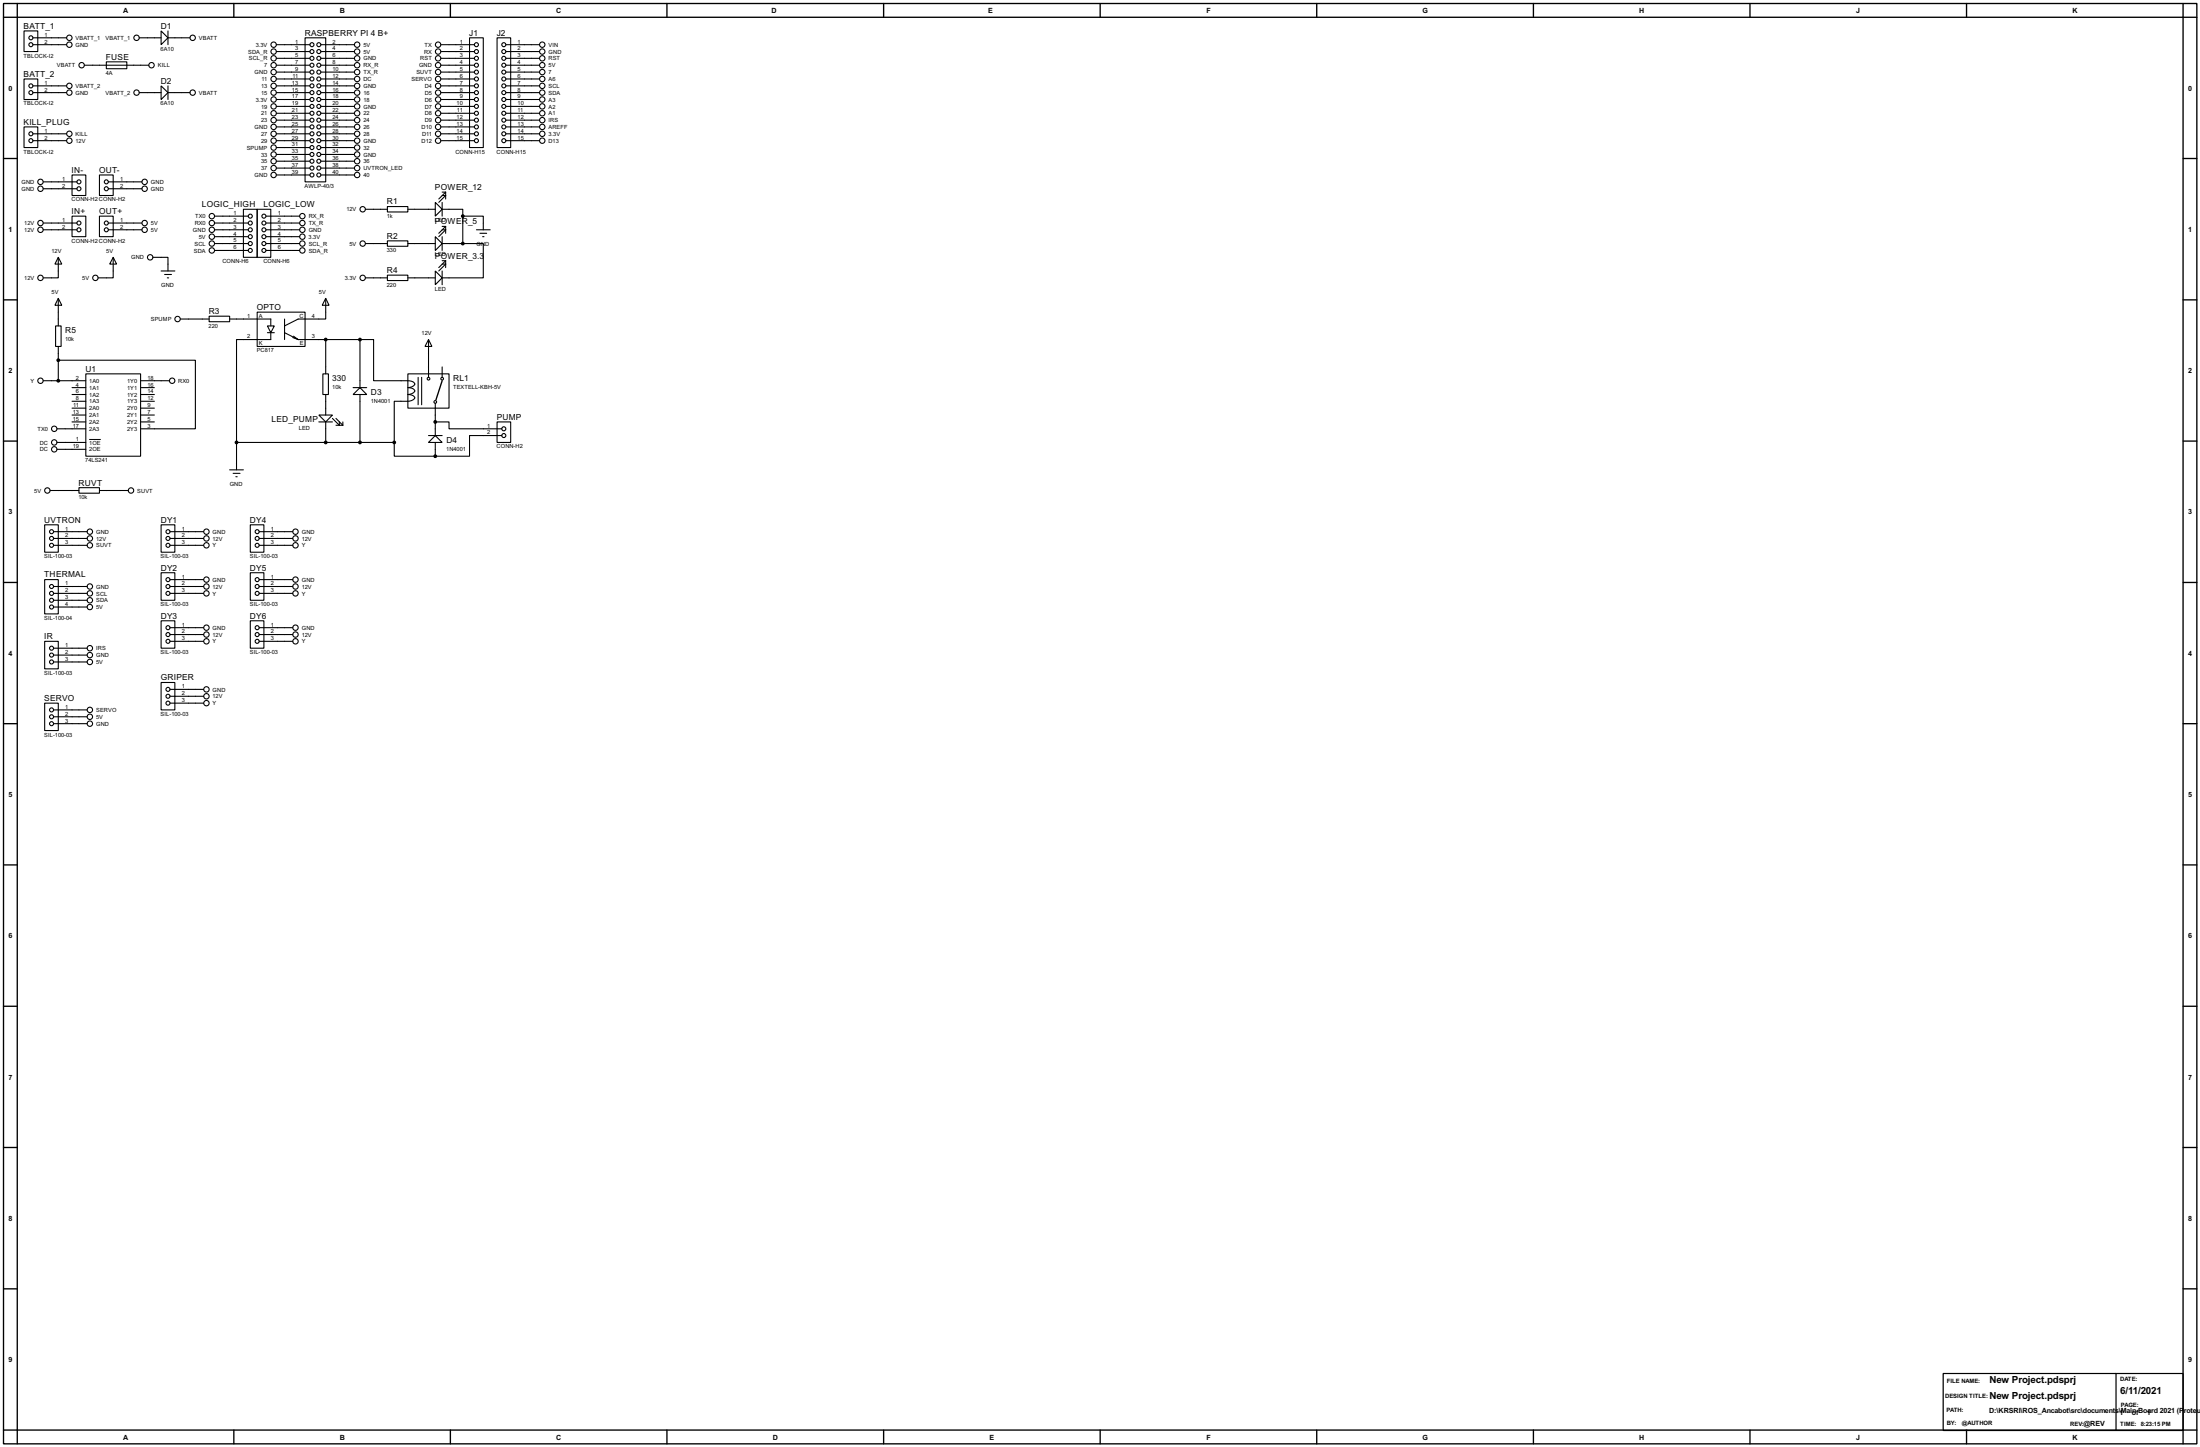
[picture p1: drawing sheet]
<svg xmlns="http://www.w3.org/2000/svg" width="815mm" height="536mm" viewBox="0 0 815 536" stroke-linecap="round" stroke-linejoin="round" font-family="sans-serif">
<g fill="none" stroke="#000" stroke-width=".5">
<path d="M1.3 1.3h812.8v533.4h-812.8zM6.4 6.4h802.6v523.2h-802.6zM6.4 1.3v5.1h-5.1M86.7 1.3v5.1M166.9 1.3v5.1M247.2 1.3v5.1M327.5 1.3v5.1M407.7 1.3v5.1M488 1.3v5.1M568.3 1.3v5.1M648.5 1.3v5.1M728.8 1.3v5.1"/>
<path d="M809 1.3v5.1h5.1M1.3 58.7h5.1M809 58.7h5.1M1.3 111.1h5.1M809 111.1h5.1M163.9 141l-2.3 7.1M1.3 163.4h5.1M809 163.4h5.1M1.3 215.7h5.1M809 215.7h5.1M1.3 268h5.1M809 268h5.1"/>
<path d="M1.3 320.3h5.1M809 320.3h5.1M1.3 372.7h5.1M809 372.7h5.1M1.3 425h5.1M809 425h5.1M1.3 477.3h5.1M809 477.3h5.1M1.3 529.6h5.1v5.1M86.7 529.6v5.1M166.9 529.6v5.1M247.2 529.6v5.1"/>
<path d="M327.5 529.6v5.1M407.7 529.6v5.1M488 529.6v5.1M568.3 529.6v5.1M648.5 529.6v5.1M728.8 529.6v5.1M814.1 529.6h-5.1v5.1"/>
</g>
<path d="M720.1 508.7h88.9v21.1h-88.9zM784.2 508.7v21.1" fill="none" stroke="#000" stroke-width=".45"/>
<g fill="none" stroke="#000" stroke-width=".4">
<path d="M8.9 11.5h5.1v7.6h-5.1zM12.2 14h12.5M12.2 16.6h12.5M51.6 14h8.1M59.7 11.5l2.6 2.5-2.6 2.6zM62.3 14h8.1M62.3 11.5v5.1M102.4 16.6h12.5M102.4 19.1h12.5M113.1 14h7.6v53.4h-7.6zM118.9 16.6h12.5M118.9 19.1h12.5"/>
<path d="M163.4 16.6h12.4M163.4 19.1h12.4M174 14h5.1v40.7h-5.1zM184.2 14h5.1v40.7h-5.1zM187.5 16.6h12.5M187.5 19.1h12.5M8.9 29.3h5.1v7.6h-5.1zM12.2 31.8h12.5M12.2 34.3h12.5M31.3 24.2h23.9M39.4 22.9h7.6v2.6h-7.6zM51.6 34.3h8.1"/>
<path d="M59.7 31.8l2.6 2.5-2.6 2.6zM62.3 34.3h8.1M62.3 31.8v5.1M102.4 31.8h12.5M102.4 34.3h12.5M102.4 24.2h12.5M102.4 21.6h12.5M102.4 26.7h12.5M102.4 29.3h12.5M102.4 36.9h12.5M102.4 39.4h12.5M118.9 31.8h12.5"/>
<path d="M118.9 34.3h12.5M118.9 24.2h12.5M118.9 21.6h12.5M118.9 26.7h12.5M118.9 29.3h12.5M118.9 36.9h12.5M118.9 39.4h12.5M163.4 31.8h12.4M163.4 34.3h12.4M163.4 24.2h12.4M163.4 21.6h12.4M163.4 26.7h12.4"/>
<path d="M163.4 29.3h12.4M163.4 36.9h12.4M163.4 39.4h12.4M187.5 31.8h12.5M187.5 34.3h12.5M187.5 24.2h12.5M187.5 21.6h12.5M187.5 26.7h12.5M187.5 29.3h12.5M187.5 36.9h12.5M187.5 39.4h12.5M8.9 47h5.1v7.7h-5.1z"/>
<path d="M12.2 49.6h12.5M12.2 52.1h12.5M102.4 49.6h12.5M102.4 52.1h12.5M102.4 42h12.5M102.4 44.5h12.5M102.4 47h12.5M102.4 54.7h12.5M102.4 57.2h12.5M102.4 59.7h12.5M118.9 49.6h12.5M118.9 52.1h12.5"/>
<path d="M118.9 42h12.5M118.9 44.5h12.5M118.9 47h12.5M118.9 54.7h12.5M118.9 57.2h12.5M118.9 59.7h12.5M163.4 49.6h12.4M163.4 52.1h12.4M163.4 42h12.4M163.4 44.5h12.4M163.4 47h12.4M187.5 49.6h12.5"/>
<path d="M187.5 52.1h12.5M187.5 42h12.5M187.5 44.5h12.5M187.5 47h12.5M16.1 67.4h12.4M16.1 69.9h12.4M26.7 64.8h5.1v7.6h-5.1zM36.9 64.8h5.1v7.6h-5.1zM40.2 67.4h12.4M40.2 69.9h12.4M90.2 77.5h5.1v17.8h-5.1zM95.3 77.5h5.1v17.8h-5.1z"/>
<path d="M102.4 62.3h12.5M102.4 64.8h12.5M118.9 62.3h12.5M118.9 64.8h12.5M135.4 77.5h8.2M143.6 76.5h7.6v2h-7.6zM151.2 77.5h10.1M161.3 75l2.6 2.5-2.6 2.6zM163.9 77.5h7.6v2.6M163.9 75v5.1M163.9 72.4h1.3l-2.6 2.6M163.9 71.2h1.3"/>
<path d="M165.2 71.2l-2.6 2.5M165.2 71.2v2.5M16.1 82.6h12.4M16.1 85.1h12.4M21.6 95.3l1.3 2.5h-2.5zM21.6 95.3v7.6h-5.5M26.7 80.1h5.1v7.6h-5.1zM36.9 80.1h5.1v7.6h-5.1zM40.2 82.6h12.4M40.2 85.1h12.4M42 95.3l1.2 2.5h-2.5zM42 95.3v7.6h-5.6"/>
<path d="M56.7 95.3h5.6v5.1M79.6 82.6h12.4M79.6 85.1h12.4M79.6 90.2h12.4M79.6 80.1h12.4M79.6 87.7h12.4M79.6 92.8h12.4M98.6 82.6h12.5M98.6 85.1h12.5M98.6 90.2h12.5M98.6 80.1h12.5M98.6 87.7h12.5"/>
<path d="M98.6 92.8h12.5M135.4 90.2h8.2M143.6 89.2h7.6v2h-7.6zM151.2 90.2h10.1M161.3 87.7l2.6 2.5-2.6 2.6zM163.9 85.1h1.3l-2.6 2.6M163.9 90.2h7.6M163.9 87.7v5.1M163.9 83.9h1.3M163.9 97.8h1.3l-2.6 2.6M163.9 96.6h1.3M165.2 83.9v2.5"/>
<path d="M165.2 96.6v2.5M165.2 83.9l-2.6 2.5M165.2 96.6l-2.6 2.5M171.5 80.1h7.6v5M171.5 90.2h7.6v12.7h-15.2M171.5 80.1v10.1M176.6 85.1h5.1M177.9 86.4h2.5M178.9 87.7h.5M21.6 110.5l1.3 2.6h-2.5zM21.6 110.5v10.2M59.7 100.4h5.1"/>
<path d="M61 101.7h2.6M62 102.9h.5M66.9 118.2h10.6M77.5 117.1h7.6v2.1h-7.6zM85.1 118.2h15.3v2.5M95.3 115.6h17.8v12.7h-17.8zM105.5 118.2v7.6M120.7 110.5l1.3 2.6h-2.6zM120.7 110.5v7.7h-10.2l-5 2.5M135.4 102.9h8.2M143.6 101.9h7.6v2h-7.6zM151.2 102.9h10.1"/>
<path d="M161.3 100.4l2.6 2.5-2.6 2.6zM163.9 100.4v5.1M20.6 120.7h2.1v7.6h-2.1zM21.6 133.4h50.8v25.4h-20.3M21.6 128.3v12.7M31.8 138.5h20.3v30.5h-20.3zM99.1 120.7h2.6l-1.3 2.5zM99.1 123.2h2.6M100.4 123.2v2.6h-12.7v38.1M105.5 123.2l5 2.6M108.5 125l2 .8M108.8 124.5l1.7 1.3"/>
<path d="M110.5 125.8h22.9M119.7 138.5h2v7.6h-2zM120.7 125.8v12.7M133.4 125.8h5.1v15.2h12.7l1.7 .3a.89 .89 0 0 1 .8 .9 .89 .89 0 0 1-.8 .9l-1.7 .5 1.7 .3a.87 .87 0 0 1 .7 1.2l-1.2 .8-1.2 .2 1.7 .3a.87 .87 0 0 1 .7 1.2l-.7 .6a7.1 7.1 0 0 1-4.3 .4h-2.5v15.3M133.4 125.8v17.8M151.2 138.5h15.2v12.7h-15.2zM155 139.8v10.1M156.3 139.8v10.1M158.8 125.8l1.3 2.5h-2.6zM158.8 125.8v14M163.9 135.9v3.9M16.1 141h15.7"/>
<path d="M21.1 158.8h10.7M26.7 143.6h5.1M26.7 146.1h5.1M26.7 148.6h5.1M26.7 151.2h5.1M26.7 153.7h5.1M26.7 156.3h5.1M52.1 141h10.7M52.1 143.6h5.1M52.1 146.1h5.1M52.1 148.6h5.1M52.1 151.2h5.1"/>
<path d="M52.1 153.7h5.1M52.1 156.3h5.1M118.2 153.7h5l-2.5 2.6zM118.2 156.3h5M120.7 146.1v7.6M120.7 156.3v7.6M123.2 155l2.6 2.5v-1.2M124.5 155l2.6 2.5M124.5 157.5h2.6M127.1 156.3v1.2M130.9 143.6h5M133.4 143.6l2.5 2.5h-5z"/>
<path d="M133.4 146.1v17.8M161.3 156.3h5.1v2.5h19.6M161.3 149.4v11.9M184.2 156.3h5.1v7.6h-5.1zM21.1 163.9h10.7M21.1 166.4h10.7M85.1 174h5.1M86.4 175.3h2.6M87.4 176.6h.5M87.7 163.9v10.1M87.7 163.9h58.4M146.1 163.9v5.1h15.2"/>
<path d="M158.8 161.3h5.1M161.3 161.3l2.6 2.6h-5.1zM161.3 163.9v5.1M186 161.3h-12v7.7h-12.7M16.6 194.4h5v10.1h-5zM18.6 181.7h10.7M19.9 196.9h12.4M19.9 199.4h12.4M29.3 180.6h7.6v2.1h-7.6zM36.9 181.7h10.7M59.7 194.4h5.1v10.1h-5.1zM63 196.9h12.5"/>
<path d="M63 199.4h12.5M92.8 194.4h5v10.1h-5zM96.1 196.9h12.4M96.1 199.4h12.4M16.6 214.7h5v12.7h-5zM19.9 202h12.4M19.9 217.2h12.4M19.9 219.8h12.4M59.7 212.1h5.1v10.2h-5.1zM63 202h12.5M63 217.2h12.5M63 219.8h12.5"/>
<path d="M63 214.7h12.5M92.8 212.1h5v10.2h-5zM96.1 202h12.4M96.1 217.2h12.4M96.1 219.8h12.4M96.1 214.7h12.4M16.6 237.5h5v10.2h-5zM19.9 222.3h12.4M19.9 224.8h12.4M59.7 229.9h5.1v10.2h-5.1zM63 232.5h12.5M63 235h12.5"/>
<path d="M63 237.5h12.5M92.8 229.9h5v10.2h-5zM96.1 232.5h12.4M96.1 235h12.4M96.1 237.5h12.4M19.9 240.1h12.4M19.9 245.2h12.4M19.9 242.6h12.4M59.7 252.8h5.1v10.1h-5.1zM63 255.3h12.5M63 257.9h12.5M16.6 260.4h5v10.2h-5z"/>
<path d="M19.9 262.9h12.4M19.9 265.5h12.4M19.9 268h12.4M63 260.4h12.5"/>
<circle cx="11.4" cy="16.6" r=".75"/>
<circle cx="11.4" cy="14" r=".75"/>
<circle cx="25.7" cy="14" r="1"/>
<circle cx="25.7" cy="16.6" r="1"/>
<circle cx="50.6" cy="14" r="1"/>
<circle cx="71.4" cy="14" r="1"/>
<circle cx="101.4" cy="19.1" r="1"/>
<circle cx="101.4" cy="16.6" r="1"/>
<circle cx="115.6" cy="16.6" r=".75"/>
<circle cx="115.6" cy="19.1" r=".75"/>
<circle cx="118.1" cy="16.6" r=".75"/>
<circle cx="118.1" cy="19.1" r=".75"/>
<circle cx="132.3" cy="16.6" r="1"/>
<circle cx="132.3" cy="19.1" r="1"/>
<circle cx="162.3" cy="19.1" r="1"/>
<circle cx="162.3" cy="16.6" r="1"/>
<circle cx="176.5" cy="16.6" r=".75"/>
<circle cx="176.5" cy="19.1" r=".75"/>
<circle cx="186.7" cy="19.1" r=".75"/>
<circle cx="186.7" cy="16.6" r=".75"/>
<circle cx="200.9" cy="19.1" r="1"/>
<circle cx="200.9" cy="16.6" r="1"/>
<circle cx="11.4" cy="34.3" r=".75"/>
<circle cx="11.4" cy="31.8" r=".75"/>
<circle cx="25.7" cy="31.8" r="1"/>
<circle cx="25.7" cy="34.3" r="1"/>
<circle cx="30.2" cy="24.2" r="1"/>
<circle cx="50.6" cy="34.3" r="1"/>
<circle cx="56.1" cy="24.2" r="1"/>
<circle cx="71.4" cy="34.3" r="1"/>
<circle cx="101.4" cy="26.7" r="1"/>
<circle cx="101.4" cy="29.3" r="1"/>
<circle cx="101.4" cy="39.4" r="1"/>
<circle cx="101.4" cy="36.9" r="1"/>
<circle cx="101.4" cy="31.8" r="1"/>
<circle cx="101.4" cy="34.3" r="1"/>
<circle cx="101.4" cy="21.6" r="1"/>
<circle cx="101.4" cy="24.2" r="1"/>
<circle cx="115.6" cy="29.3" r=".75"/>
<circle cx="115.6" cy="36.9" r=".75"/>
<circle cx="115.6" cy="34.3" r=".75"/>
<circle cx="115.6" cy="39.4" r=".75"/>
<circle cx="115.6" cy="31.8" r=".75"/>
<circle cx="115.6" cy="26.7" r=".75"/>
<circle cx="115.6" cy="21.6" r=".75"/>
<circle cx="115.6" cy="24.2" r=".75"/>
<circle cx="118.1" cy="26.7" r=".75"/>
<circle cx="118.1" cy="31.8" r=".75"/>
<circle cx="118.1" cy="39.4" r=".75"/>
<circle cx="118.1" cy="34.3" r=".75"/>
<circle cx="118.1" cy="36.9" r=".75"/>
<circle cx="118.1" cy="29.3" r=".75"/>
<circle cx="118.1" cy="24.2" r=".75"/>
<circle cx="118.1" cy="21.6" r=".75"/>
<circle cx="132.3" cy="29.3" r="1"/>
<circle cx="132.3" cy="34.3" r="1"/>
<circle cx="132.3" cy="36.9" r="1"/>
<circle cx="132.3" cy="31.8" r="1"/>
<circle cx="132.3" cy="39.4" r="1"/>
<circle cx="132.3" cy="26.7" r="1"/>
<circle cx="132.3" cy="24.2" r="1"/>
<circle cx="132.3" cy="21.6" r="1"/>
<circle cx="162.3" cy="39.4" r="1"/>
<circle cx="162.3" cy="26.7" r="1"/>
<circle cx="162.3" cy="29.3" r="1"/>
<circle cx="162.3" cy="34.3" r="1"/>
<circle cx="162.3" cy="36.9" r="1"/>
<circle cx="162.3" cy="31.8" r="1"/>
<circle cx="162.3" cy="24.2" r="1"/>
<circle cx="162.3" cy="21.6" r="1"/>
<circle cx="176.5" cy="34.3" r=".75"/>
<circle cx="176.5" cy="36.9" r=".75"/>
<circle cx="176.5" cy="31.8" r=".75"/>
<circle cx="176.5" cy="29.3" r=".75"/>
<circle cx="176.5" cy="26.7" r=".75"/>
<circle cx="176.5" cy="39.4" r=".75"/>
<circle cx="176.5" cy="24.2" r=".75"/>
<circle cx="176.5" cy="21.6" r=".75"/>
<circle cx="186.7" cy="34.3" r=".75"/>
<circle cx="186.7" cy="29.3" r=".75"/>
<circle cx="186.7" cy="36.9" r=".75"/>
<circle cx="186.7" cy="26.7" r=".75"/>
<circle cx="186.7" cy="31.8" r=".75"/>
<circle cx="186.7" cy="39.4" r=".75"/>
<circle cx="186.7" cy="24.2" r=".75"/>
<circle cx="186.7" cy="21.6" r=".75"/>
<circle cx="200.9" cy="29.3" r="1"/>
<circle cx="200.9" cy="31.8" r="1"/>
<circle cx="200.9" cy="26.7" r="1"/>
<circle cx="200.9" cy="34.3" r="1"/>
<circle cx="200.9" cy="36.9" r="1"/>
<circle cx="200.9" cy="39.4" r="1"/>
<circle cx="200.9" cy="24.2" r="1"/>
<circle cx="200.9" cy="21.6" r="1"/>
<circle cx="11.4" cy="52.1" r=".75"/>
<circle cx="11.4" cy="49.6" r=".75"/>
<circle cx="25.7" cy="49.6" r="1"/>
<circle cx="25.7" cy="52.1" r="1"/>
<circle cx="101.4" cy="44.5" r="1"/>
<circle cx="101.4" cy="49.6" r="1"/>
<circle cx="101.4" cy="42" r="1"/>
<circle cx="101.4" cy="47" r="1"/>
<circle cx="101.4" cy="52.1" r="1"/>
<circle cx="101.4" cy="54.7" r="1"/>
<circle cx="101.4" cy="57.2" r="1"/>
<circle cx="101.4" cy="59.7" r="1"/>
<circle cx="115.6" cy="59.7" r=".75"/>
<circle cx="115.6" cy="52.1" r=".75"/>
<circle cx="115.6" cy="54.7" r=".75"/>
<circle cx="115.6" cy="57.2" r=".75"/>
<circle cx="115.6" cy="47" r=".75"/>
<circle cx="115.6" cy="49.6" r=".75"/>
<circle cx="115.6" cy="44.5" r=".75"/>
<circle cx="115.6" cy="42" r=".75"/>
<circle cx="118.1" cy="59.7" r=".75"/>
<circle cx="118.1" cy="52.1" r=".75"/>
<circle cx="118.1" cy="57.2" r=".75"/>
<circle cx="118.1" cy="54.7" r=".75"/>
<circle cx="118.1" cy="49.6" r=".75"/>
<circle cx="118.1" cy="42" r=".75"/>
<circle cx="118.1" cy="47" r=".75"/>
<circle cx="118.1" cy="44.5" r=".75"/>
<circle cx="132.3" cy="42" r="1"/>
<circle cx="132.3" cy="49.6" r="1"/>
<circle cx="132.3" cy="44.5" r="1"/>
<circle cx="132.3" cy="47" r="1"/>
<circle cx="132.3" cy="54.7" r="1"/>
<circle cx="132.3" cy="59.7" r="1"/>
<circle cx="132.3" cy="52.1" r="1"/>
<circle cx="132.3" cy="57.2" r="1"/>
<circle cx="162.3" cy="42" r="1"/>
<circle cx="162.3" cy="49.6" r="1"/>
<circle cx="162.3" cy="44.5" r="1"/>
<circle cx="162.3" cy="47" r="1"/>
<circle cx="162.3" cy="52.1" r="1"/>
<circle cx="176.5" cy="52.1" r=".75"/>
<circle cx="176.5" cy="47" r=".75"/>
<circle cx="176.5" cy="42" r=".75"/>
<circle cx="176.5" cy="49.6" r=".75"/>
<circle cx="176.5" cy="44.5" r=".75"/>
<circle cx="186.7" cy="52.1" r=".75"/>
<circle cx="186.7" cy="42" r=".75"/>
<circle cx="186.7" cy="49.6" r=".75"/>
<circle cx="186.7" cy="44.5" r=".75"/>
<circle cx="186.7" cy="47" r=".75"/>
<circle cx="200.9" cy="42" r="1"/>
<circle cx="200.9" cy="44.5" r="1"/>
<circle cx="200.9" cy="47" r="1"/>
<circle cx="200.9" cy="49.6" r="1"/>
<circle cx="200.9" cy="52.1" r="1"/>
<circle cx="15" cy="69.9" r="1"/>
<circle cx="15" cy="67.4" r="1"/>
<circle cx="29.2" cy="69.9" r=".75"/>
<circle cx="29.2" cy="67.4" r=".75"/>
<circle cx="39.4" cy="69.9" r=".75"/>
<circle cx="39.4" cy="67.4" r=".75"/>
<circle cx="53.6" cy="67.4" r="1"/>
<circle cx="53.6" cy="69.9" r="1"/>
<circle cx="101.4" cy="62.3" r="1"/>
<circle cx="101.4" cy="64.8" r="1"/>
<circle cx="115.6" cy="62.3" r=".75"/>
<circle cx="115.6" cy="64.8" r=".75"/>
<circle cx="118.1" cy="62.3" r=".75"/>
<circle cx="118.1" cy="64.8" r=".75"/>
<circle cx="132.3" cy="62.3" r="1"/>
<circle cx="132.3" cy="64.8" r="1"/>
<circle cx="134.4" cy="77.5" r="1"/>
<circle cx="15" cy="82.6" r="1"/>
<circle cx="15" cy="85.1" r="1"/>
<circle cx="29.2" cy="85.1" r=".75"/>
<circle cx="29.2" cy="82.6" r=".75"/>
<circle cx="39.4" cy="82.6" r=".75"/>
<circle cx="39.4" cy="85.1" r=".75"/>
<circle cx="53.6" cy="82.6" r="1"/>
<circle cx="53.6" cy="85.1" r="1"/>
<circle cx="55.6" cy="95.3" r="1"/>
<circle cx="78.5" cy="82.6" r="1"/>
<circle cx="78.5" cy="87.7" r="1"/>
<circle cx="78.5" cy="92.8" r="1"/>
<circle cx="78.5" cy="85.1" r="1"/>
<circle cx="78.5" cy="80.1" r="1"/>
<circle cx="78.5" cy="90.2" r="1"/>
<circle cx="92.7" cy="92.8" r=".75"/>
<circle cx="92.7" cy="85.1" r=".75"/>
<circle cx="92.7" cy="90.2" r=".75"/>
<circle cx="92.7" cy="80.1" r=".75"/>
<circle cx="92.7" cy="82.6" r=".75"/>
<circle cx="92.7" cy="87.7" r=".75"/>
<circle cx="97.8" cy="87.7" r=".75"/>
<circle cx="97.8" cy="82.6" r=".75"/>
<circle cx="97.8" cy="85.1" r=".75"/>
<circle cx="97.8" cy="80.1" r=".75"/>
<circle cx="97.8" cy="90.2" r=".75"/>
<circle cx="97.8" cy="92.8" r=".75"/>
<circle cx="112" cy="85.1" r="1"/>
<circle cx="112" cy="90.2" r="1"/>
<circle cx="112" cy="82.6" r="1"/>
<circle cx="112" cy="92.8" r="1"/>
<circle cx="112" cy="80.1" r="1"/>
<circle cx="112" cy="87.7" r="1"/>
<circle cx="134.4" cy="90.2" r="1"/>
<circle cx="15" cy="102.9" r="1"/>
<circle cx="35.3" cy="102.9" r="1"/>
<circle cx="65.8" cy="118.2" r="1"/>
<circle cx="134.4" cy="102.9" r="1"/>
<circle cx="15" cy="141" r="1"/>
<circle cx="20.1" cy="158.8" r="1"/>
<circle cx="63.8" cy="141" r="1"/>
<circle cx="158.8" cy="140.3" r=".5"/>
<circle cx="161.3" cy="148.9" r=".5"/>
<circle cx="163.8" cy="140.3" r=".5"/>
<circle cx="186.7" cy="158.8" r=".75"/>
<circle cx="20.1" cy="163.9" r="1"/>
<circle cx="20.1" cy="166.4" r="1"/>
<circle cx="186.7" cy="161.3" r=".75"/>
<circle cx="17.5" cy="181.7" r="1"/>
<circle cx="19.1" cy="199.4" r=".75"/>
<circle cx="19.1" cy="196.9" r=".75"/>
<circle cx="33.3" cy="199.4" r="1"/>
<circle cx="33.3" cy="196.9" r="1"/>
<circle cx="48.5" cy="181.7" r="1"/>
<circle cx="62.2" cy="199.4" r=".75"/>
<circle cx="62.2" cy="196.9" r=".75"/>
<circle cx="76.5" cy="199.4" r="1"/>
<circle cx="76.5" cy="196.9" r="1"/>
<circle cx="95.3" cy="199.4" r=".75"/>
<circle cx="95.3" cy="196.9" r=".75"/>
<circle cx="109.5" cy="196.9" r="1"/>
<circle cx="109.5" cy="199.4" r="1"/>
<circle cx="19.1" cy="219.8" r=".75"/>
<circle cx="19.1" cy="217.2" r=".75"/>
<circle cx="19.1" cy="202" r=".75"/>
<circle cx="33.3" cy="219.8" r="1"/>
<circle cx="33.3" cy="217.2" r="1"/>
<circle cx="33.3" cy="202" r="1"/>
<circle cx="62.2" cy="217.2" r=".75"/>
<circle cx="62.2" cy="202" r=".75"/>
<circle cx="62.2" cy="214.7" r=".75"/>
<circle cx="62.2" cy="219.8" r=".75"/>
<circle cx="76.5" cy="219.8" r="1"/>
<circle cx="76.5" cy="217.2" r="1"/>
<circle cx="76.5" cy="214.7" r="1"/>
<circle cx="76.5" cy="202" r="1"/>
<circle cx="95.3" cy="219.8" r=".75"/>
<circle cx="95.3" cy="202" r=".75"/>
<circle cx="95.3" cy="217.2" r=".75"/>
<circle cx="95.3" cy="214.7" r=".75"/>
<circle cx="109.5" cy="219.8" r="1"/>
<circle cx="109.5" cy="214.7" r="1"/>
<circle cx="109.5" cy="217.2" r="1"/>
<circle cx="109.5" cy="202" r="1"/>
<circle cx="19.1" cy="224.8" r=".75"/>
<circle cx="19.1" cy="222.3" r=".75"/>
<circle cx="33.3" cy="224.8" r="1"/>
<circle cx="33.3" cy="222.3" r="1"/>
<circle cx="62.2" cy="237.5" r=".75"/>
<circle cx="62.2" cy="235" r=".75"/>
<circle cx="62.2" cy="232.5" r=".75"/>
<circle cx="76.5" cy="237.5" r="1"/>
<circle cx="76.5" cy="232.5" r="1"/>
<circle cx="76.5" cy="235" r="1"/>
<circle cx="95.3" cy="237.5" r=".75"/>
<circle cx="95.3" cy="232.5" r=".75"/>
<circle cx="95.3" cy="235" r=".75"/>
<circle cx="109.5" cy="232.5" r="1"/>
<circle cx="109.5" cy="235" r="1"/>
<circle cx="109.5" cy="237.5" r="1"/>
<circle cx="19.1" cy="245.2" r=".75"/>
<circle cx="19.1" cy="242.6" r=".75"/>
<circle cx="19.1" cy="240.1" r=".75"/>
<circle cx="33.3" cy="240.1" r="1"/>
<circle cx="33.3" cy="245.2" r="1"/>
<circle cx="33.3" cy="242.6" r="1"/>
<circle cx="62.2" cy="257.9" r=".75"/>
<circle cx="62.2" cy="255.3" r=".75"/>
<circle cx="76.5" cy="255.3" r="1"/>
<circle cx="76.5" cy="257.9" r="1"/>
<circle cx="19.1" cy="265.5" r=".75"/>
<circle cx="19.1" cy="268" r=".75"/>
<circle cx="19.1" cy="262.9" r=".75"/>
<circle cx="33.3" cy="268" r="1"/>
<circle cx="33.3" cy="262.9" r="1"/>
<circle cx="33.3" cy="265.5" r="1"/>
<circle cx="62.2" cy="260.4" r=".75"/>
<circle cx="76.5" cy="260.4" r="1"/>
</g>
<path d="M33.1 162.8h4.3" fill="none" stroke="#000" stroke-width=".37"/>
<g fill="#000" stroke="#000" stroke-width=".4">
<circle cx="171.5" cy="80.1" r=".5"/>
<circle cx="171.5" cy="90.2" r=".5"/>
<circle cx="21.6" cy="133.4" r=".5"/>
<circle cx="120.7" cy="125.8" r=".5"/>
<circle cx="133.4" cy="125.8" r=".5"/>
<circle cx="21.6" cy="141" r=".5"/>
<circle cx="161.3" cy="156.3" r=".5"/>
<circle cx="87.6" cy="163.9" r=".5"/>
<circle cx="120.7" cy="163.9" r=".5"/>
<circle cx="133.4" cy="163.9" r=".5"/>
<circle cx="146.1" cy="163.9" r=".5"/>
<circle cx="161.3" cy="169" r=".5"/>
</g>
<g font-size="4.1">
<text x="737.2" y="512.3">New Project.pdsprj</text>
<text x="737.2" y="518.1">New Project.pdsprj</text>
<text x="785.7" y="516.3">6/11/2021</text>
</g>
<g font-size="3.5">
<text x="8.8" y="10.6">BATT_1</text>
<text x="59.6" y="10.6">D1</text>
<text x="112.9" y="13.2">RASPBERRY PI 4 B+</text>
<text x="173.9" y="13.2">J1</text>
<text x="184.1" y="13.2">J2</text>
<text x="39.3" y="22.1">FUSE</text>
<text x="8.8" y="28.4">BATT_2</text>
<text x="59.6" y="31">D2</text>
<text x="8.8" y="46.2">KILL_PLUG</text>
<text x="26.6" y="64">IN-</text>
<text x="36.7" y="64">OUT-</text>
<text x="161.2" y="70.4">POWER_12</text>
<text x="74.8" y="76.7">LOGIC_HIGH</text>
<text x="97.7" y="76.7">LOGIC_LOW</text>
<text x="143.4" y="75.7">R1</text>
<text x="26.6" y="79.2">IN+</text>
<text x="36.7" y="79.2">OUT+</text>
<text x="161.2" y="83.1">POWER_5</text>
<text x="143.4" y="88.4">R2</text>
<text x="161.2" y="95.8">POWER_3.3</text>
<text x="143.4" y="101.1">R4</text>
<text x="77.4" y="116.3">R3</text>
<text x="95.2" y="114.8">OPTO</text>
<text x="24.2" y="123.4">R5</text>
<text x="31.7" y="137.6">U1</text>
<text x="123.2" y="141.1">330</text>
<text x="167.9" y="141.1">RL1</text>
<text x="137.5" y="146.2">D3</text>
<text x="184.1" y="155.5">PUMP</text>
<text x="100.6" y="156.4">LED_PUMP</text>
<text x="165.4" y="164">D4</text>
<text x="29.1" y="179.8">RUVT</text>
<text x="16.4" y="193.6">UVTRON</text>
<text x="59.6" y="193.6">DY1</text>
<text x="92.6" y="193.6">DY4</text>
<text x="16.4" y="213.9">THERMAL</text>
<text x="59.6" y="211.3">DY2</text>
<text x="92.6" y="211.3">DY5</text>
<text x="59.6" y="229.1">DY3</text>
<text x="92.6" y="229.1">DY6</text>
<text x="16.4" y="236.7">IR</text>
<text x="59.6" y="252">GRIPER</text>
<text x="16.4" y="259.6">SERVO</text>
</g>
<g font-size="3">
<text x="45.6" y="4.9">A</text>
<text x="125.9" y="4.9">B</text>
<text x="206.1" y="4.9">C</text>
<text x="285.9" y="4.9">D</text>
<text x="366.2" y="4.9">E</text>
<text x="447.1" y="4.9">F</text>
<text x="527.1" y="4.9">G</text>
<text x="607.4" y="4.9">H</text>
<text x="687.9" y="4.9">J</text>
<text x="768" y="4.9">K</text>
<text x="3.2" y="33.6">0</text>
<text x="810.9" y="33.6">0</text>
<text x="3.2" y="85.9">1</text>
<text x="810.9" y="85.9">1</text>
<text x="3.2" y="138.2">2</text>
<text x="810.9" y="138.2">2</text>
<text x="3.2" y="190.5">3</text>
<text x="810.9" y="190.5">3</text>
<text x="3.2" y="242.9">4</text>
<text x="810.9" y="242.9">4</text>
<text x="3.2" y="295.2">5</text>
<text x="810.9" y="295.2">5</text>
<text x="3.2" y="347.5">6</text>
<text x="810.9" y="347.5">6</text>
<text x="3.2" y="399.8">7</text>
<text x="810.9" y="399.8">7</text>
<text x="3.2" y="452.2">8</text>
<text x="810.9" y="452.2">8</text>
<text x="3.2" y="504.5">9</text>
<text x="810.9" y="504.5">9</text>
<text x="737.2" y="523.2">D:\KRSRI\ROS_Ancabot\src\documents\Main Board 2021 (P</text>
<text x="785.5" y="524.2">1</text>
<text x="790.1" y="524.2">of</text>
<text x="795.6" y="524.2">1</text>
<text x="809.3" y="523.2">roteu</text>
<text x="815.6" y="523.2">s</text>
<text x="45.6" y="533.2">A</text>
<text x="125.9" y="533.2">B</text>
<text x="206.1" y="533.2">C</text>
<text x="286.4" y="533.2">D</text>
<text x="366.7" y="533.2">E</text>
<text x="447.1" y="533.2">F</text>
<text x="527.1" y="533.2">G</text>
<text x="607.4" y="533.2">H</text>
<text x="687.9" y="533.2">J</text>
<text x="768" y="533.2">K</text>
<text x="772.1" y="528.2">@REV</text>
</g>
<g font-size="2.5">
<text x="721.4" y="512.1">FILE NAME:</text>
<text x="785.7" y="511.5">DATE:</text>
<text x="720.8" y="517.6">DESIGN TITLE:</text>
<text x="785.9" y="520.9">PAGE:</text>
<text x="721.3" y="523">PATH:</text>
<text x="721.4" y="527.8">BY:</text>
<text x="727" y="527.8">@AUTHOR</text>
<text x="767.2" y="528">REV:</text>
<text x="785.7" y="528">TIME: 8:23:15 PM</text>
</g>
<g font-size="2.4">
<text x="16.6" y="13.6">1</text>
<text x="16.6" y="16.2">2</text>
<text x="28" y="14.8">VBATT_1</text>
<text x="28" y="17.4">GND</text>
<text x="39.1" y="14.8">VBATT_1</text>
<text x="73.7" y="14.8">VBATT</text>
<text x="94.8" y="17.4">3.3V</text>
<text x="109.4" y="16.2">1</text>
<text x="123.2" y="16.2">2</text>
<text x="134.7" y="17.4">5V</text>
<text x="157.3" y="17.4">TX</text>
<text x="170.4" y="16.2">1</text>
<text x="191.8" y="16.2">1</text>
<text x="203.3" y="17.4">VIN</text>
<text x="8.7" y="21.3">TBLOCK-I2</text>
<text x="59.5" y="18.8">6A10</text>
<text x="92" y="19.9">SDA_R</text>
<text x="92.2" y="22.4">SCL_R</text>
<text x="109.4" y="18.7">3</text>
<text x="109.4" y="21.2">5</text>
<text x="109.4" y="23.8">7</text>
<text x="123.2" y="18.7">4</text>
<text x="123.2" y="21.2">6</text>
<text x="123.2" y="23.8">8</text>
<text x="134.7" y="19.9">5V</text>
<text x="134.7" y="22.4">GND</text>
<text x="155.7" y="22.4">RST</text>
<text x="157.1" y="19.9">RX</text>
<text x="170.4" y="18.7">2</text>
<text x="170.4" y="21.2">3</text>
<text x="170.4" y="23.8">4</text>
<text x="191.8" y="18.7">2</text>
<text x="191.8" y="21.2">3</text>
<text x="191.8" y="23.8">4</text>
<text x="203.3" y="19.9">GND</text>
<text x="203.3" y="22.4">RST</text>
<text x="21.1" y="24.9">VBATT</text>
<text x="39.2" y="27.6">4A</text>
<text x="58.5" y="24.9">KILL</text>
<text x="94.3" y="27.5">GND</text>
<text x="98" y="24.9">7</text>
<text x="108.4" y="28.9">11</text>
<text x="109.4" y="26.3">9</text>
<text x="123.2" y="26.3">10</text>
<text x="123.2" y="28.9">12</text>
<text x="134.7" y="24.9">RX_R</text>
<text x="134.7" y="27.5">TX_R</text>
<text x="154.3" y="27.5">SUVT</text>
<text x="155.3" y="24.9">GND</text>
<text x="170.4" y="26.3">5</text>
<text x="170.4" y="28.9">6</text>
<text x="191.8" y="26.3">5</text>
<text x="191.8" y="28.9">6</text>
<text x="203.3" y="24.9">5V</text>
<text x="203.3" y="27.5">7</text>
<text x="16.6" y="31.4">1</text>
<text x="16.6" y="33.9">2</text>
<text x="28" y="32.6">VBATT_2</text>
<text x="28" y="35.1">GND</text>
<text x="39.1" y="35.1">VBATT_2</text>
<text x="73.7" y="35.1">VBATT</text>
<text x="96.8" y="32.6">13</text>
<text x="96.8" y="35.1">15</text>
<text x="97" y="30.1">11</text>
<text x="108.2" y="31.4">13</text>
<text x="108.2" y="33.9">15</text>
<text x="123.2" y="31.4">14</text>
<text x="123.2" y="33.9">16</text>
<text x="134.7" y="35.1">16</text>
<text x="134.7" y="30.1">DC</text>
<text x="134.7" y="32.6">GND</text>
<text x="152.5" y="30.1">SERVO</text>
<text x="157.4" y="32.6">D4</text>
<text x="157.4" y="35.1">D5</text>
<text x="170.4" y="31.4">7</text>
<text x="170.4" y="33.9">8</text>
<text x="191.8" y="31.4">7</text>
<text x="191.8" y="33.9">8</text>
<text x="203.3" y="30.1">A6</text>
<text x="203.3" y="32.6">SCL</text>
<text x="203.3" y="35.1">SDA</text>
<text x="8.7" y="39">TBLOCK-I2</text>
<text x="59.5" y="39">6A10</text>
<text x="94.8" y="37.6">3.3V</text>
<text x="96.8" y="40.2">19</text>
<text x="108.2" y="36.5">17</text>
<text x="108.2" y="39">19</text>
<text x="108.2" y="41.6">21</text>
<text x="123.2" y="36.5">18</text>
<text x="123.2" y="39">20</text>
<text x="123.2" y="41.6">22</text>
<text x="134.7" y="37.6">18</text>
<text x="134.7" y="40.2">GND</text>
<text x="157.4" y="37.6">D6</text>
<text x="157.4" y="40.2">D7</text>
<text x="169.2" y="39">10</text>
<text x="169.4" y="41.6">11</text>
<text x="170.4" y="36.5">9</text>
<text x="191.8" y="36.5">9</text>
<text x="191.8" y="39">10</text>
<text x="191.8" y="41.6">11</text>
<text x="203.3" y="37.6">A3</text>
<text x="203.3" y="40.2">A2</text>
<text x="94.3" y="47.8">GND</text>
<text x="96.8" y="42.8">21</text>
<text x="96.8" y="45.3">23</text>
<text x="108.2" y="44.1">23</text>
<text x="108.2" y="46.6">25</text>
<text x="123.2" y="44.1">24</text>
<text x="123.2" y="46.6">26</text>
<text x="134.7" y="42.8">22</text>
<text x="134.7" y="45.3">24</text>
<text x="134.7" y="47.8">26</text>
<text x="156.2" y="47.8">D10</text>
<text x="157.4" y="42.8">D8</text>
<text x="157.4" y="45.3">D9</text>
<text x="169.2" y="44.1">12</text>
<text x="169.2" y="46.6">13</text>
<text x="191.8" y="44.1">12</text>
<text x="191.8" y="46.6">13</text>
<text x="203.3" y="42.8">A1</text>
<text x="203.3" y="45.3">IRS</text>
<text x="203.3" y="47.8">AREFF</text>
<text x="16.6" y="49.2">1</text>
<text x="16.6" y="51.7">2</text>
<text x="28" y="52.9">12V</text>
<text x="28" y="50.3">KILL</text>
<text x="96.8" y="50.3">27</text>
<text x="96.8" y="52.9">29</text>
<text x="108.2" y="49.2">27</text>
<text x="108.2" y="51.7">29</text>
<text x="123.2" y="49.2">28</text>
<text x="123.2" y="51.7">30</text>
<text x="134.7" y="50.3">28</text>
<text x="134.7" y="52.9">GND</text>
<text x="156.2" y="52.9">D12</text>
<text x="156.4" y="50.3">D11</text>
<text x="169.2" y="49.2">14</text>
<text x="169.2" y="51.7">15</text>
<text x="191.8" y="49.2">14</text>
<text x="191.8" y="51.7">15</text>
<text x="203.3" y="50.3">3.3V</text>
<text x="203.3" y="52.9">D13</text>
<text x="8.7" y="56.9">TBLOCK-I2</text>
<text x="91.4" y="55.5">SPUMP</text>
<text x="96.8" y="58">33</text>
<text x="108.2" y="54.3">31</text>
<text x="108.2" y="56.8">33</text>
<text x="108.2" y="59.3">35</text>
<text x="123.2" y="54.3">32</text>
<text x="123.2" y="56.8">34</text>
<text x="123.2" y="59.3">36</text>
<text x="134.7" y="55.5">32</text>
<text x="134.7" y="58">GND</text>
<text x="168.8" y="56.9">CONN-H15</text>
<text x="184" y="56.9">CONN-H15</text>
<text x="94.3" y="65.6">GND</text>
<text x="96.8" y="60.5">35</text>
<text x="96.8" y="63">37</text>
<text x="108.2" y="61.9">37</text>
<text x="108.2" y="64.4">39</text>
<text x="123.2" y="61.9">38</text>
<text x="123.2" y="64.4">40</text>
<text x="134.7" y="60.5">36</text>
<text x="134.7" y="65.6">40</text>
<text x="134.7" y="63">UVTRON_LED</text>
<text x="8" y="68.2">GND</text>
<text x="8" y="70.7">GND</text>
<text x="23" y="67">1</text>
<text x="23" y="69.5">2</text>
<text x="44.5" y="67">1</text>
<text x="44.5" y="69.5">2</text>
<text x="55.9" y="68.2">GND</text>
<text x="55.9" y="70.7">GND</text>
<text x="112.9" y="69.6">AWLP-40/3</text>
<text x="26.5" y="74.6">CONN-H2 CONN-H2</text>
<text x="9" y="83.4">12V</text>
<text x="23" y="82.2">1</text>
<text x="44.5" y="82.2">1</text>
<text x="55.9" y="83.4">5V</text>
<text x="72.2" y="83.4">RX0</text>
<text x="72.4" y="80.9">TX0</text>
<text x="86.5" y="79.7">1</text>
<text x="86.5" y="82.2">2</text>
<text x="102.9" y="79.7">1</text>
<text x="102.9" y="82.2">2</text>
<text x="114.4" y="80.9">RX_R</text>
<text x="114.4" y="83.4">TX_R</text>
<text x="128.4" y="78.3">12V</text>
<text x="143.4" y="80.7">1k</text>
<text x="161.1" y="82.3">LED</text>
<text x="9" y="85.9">12V</text>
<text x="23" y="84.7">2</text>
<text x="26.5" y="89.8">CONN-H2 CONN-H2</text>
<text x="44.5" y="84.7">2</text>
<text x="55.9" y="85.9">5V</text>
<text x="71.5" y="85.9">GND</text>
<text x="73.7" y="88.4">5V</text>
<text x="86.5" y="84.7">3</text>
<text x="86.5" y="87.3">4</text>
<text x="86.5" y="89.8">5</text>
<text x="102.9" y="84.7">3</text>
<text x="102.9" y="87.3">4</text>
<text x="102.9" y="89.8">5</text>
<text x="114.4" y="88.4">3.3V</text>
<text x="114.4" y="85.9">GND</text>
<text x="19.1" y="93.6">12V</text>
<text x="39.4" y="93.6">5V</text>
<text x="71.8" y="93.6">SDA</text>
<text x="72.1" y="91">SCL</text>
<text x="86.5" y="92.4">6</text>
<text x="102.9" y="92.4">6</text>
<text x="114.4" y="91">SCL_R</text>
<text x="114.4" y="93.6">SDA_R</text>
<text x="129.5" y="91">5V</text>
<text x="143.4" y="93.4">330</text>
<text x="161.1" y="95">LED</text>
<text x="176.6" y="91">GN</text>
<text x="179.8" y="91">D</text>
<text x="48.6" y="96.1">GND</text>
<text x="82.4" y="97.5">CONN-H6</text>
<text x="97.6" y="97.5">CONN-H6</text>
<text x="9" y="103.7">12V</text>
<text x="30.5" y="103.7">5V</text>
<text x="59.7" y="106.3">GND</text>
<text x="127.8" y="103.7">3.3V</text>
<text x="143.4" y="106.1">220</text>
<text x="161.1" y="107.7">LED</text>
<text x="19.1" y="108.8">5V</text>
<text x="118.2" y="108.8">5V</text>
<text x="55.9" y="119">SPUMP</text>
<text x="91.6" y="117.8">1</text>
<text x="95.9" y="117.7">A</text>
<text x="111" y="117.7">C</text>
<text x="115.6" y="117.8">4</text>
<text x="77.3" y="121.4">220</text>
<text x="91.6" y="125.4">2</text>
<text x="115.6" y="125.4">3</text>
<text x="156.3" y="124">12V</text>
<text x="24.1" y="126.3">10k</text>
<text x="95.1" y="130.5">PC817</text>
<text x="95.9" y="127.8">K</text>
<text x="111.1" y="127.8">E</text>
<text x="11.3" y="141.8">Y</text>
<text x="28.1" y="140.6">2</text>
<text x="28.1" y="143.2">4</text>
<text x="33.1" y="141.8">1A0</text>
<text x="47.1" y="141.8">1Y0</text>
<text x="54.7" y="140.6">18</text>
<text x="54.7" y="143.2">16</text>
<text x="66.1" y="141.8">RX0</text>
<text x="28.1" y="145.7">6</text>
<text x="28.1" y="148.2">8</text>
<text x="33.1" y="144.4">1A1</text>
<text x="33.1" y="146.9">1A2</text>
<text x="33.1" y="149.4">1A3</text>
<text x="47.1" y="144.4">1Y1</text>
<text x="47.1" y="146.9">1Y2</text>
<text x="47.1" y="149.4">1Y3</text>
<text x="54.7" y="145.7">14</text>
<text x="54.7" y="148.2">12</text>
<text x="123.2" y="144">10k</text>
<text x="137.4" y="149.1">1N4001</text>
<text x="167.9" y="144">TEXTELL-KBH-5V</text>
<text x="27" y="153.3">13</text>
<text x="27" y="155.9">15</text>
<text x="27.1" y="150.8">11</text>
<text x="33.1" y="151.9">2A0</text>
<text x="33.1" y="154.5">2A1</text>
<text x="47.1" y="151.9">2Y0</text>
<text x="47.1" y="154.5">2Y1</text>
<text x="54.7" y="150.8">9</text>
<text x="54.7" y="153.3">7</text>
<text x="54.7" y="155.9">5</text>
<text x="13.9" y="159.6">TX0</text>
<text x="27" y="158.4">17</text>
<text x="33.1" y="157.1">2A2</text>
<text x="33.1" y="159.6">2A3</text>
<text x="47.1" y="157.1">2Y2</text>
<text x="47.1" y="159.6">2Y3</text>
<text x="54.7" y="158.4">3</text>
<text x="110.7" y="159.3">LED</text>
<text x="180.5" y="158.4">1</text>
<text x="180.5" y="160.9">2</text>
<text x="14.7" y="164.6">DC</text>
<text x="14.7" y="167.2">DC</text>
<text x="27" y="166">19</text>
<text x="28.1" y="163.5">1</text>
<text x="33.1" y="164.6">1OE</text>
<text x="33.1" y="167.2">2OE</text>
<text x="165.4" y="167">1N4001</text>
<text x="184" y="166">CONN-H2</text>
<text x="31.6" y="171.2">74LS241</text>
<text x="85.1" y="179.9">GND</text>
<text x="12.7" y="182.5">5V</text>
<text x="29.1" y="184.9">10k</text>
<text x="50.9" y="182.5">SUVT</text>
<text x="24.2" y="196.5">1</text>
<text x="35.6" y="197.7">GND</text>
<text x="67.4" y="196.5">1</text>
<text x="78.8" y="197.7">GND</text>
<text x="100.4" y="196.5">1</text>
<text x="111.8" y="197.7">GND</text>
<text x="24.2" y="199">2</text>
<text x="24.2" y="201.6">3</text>
<text x="35.6" y="200.2">12V</text>
<text x="35.6" y="202.8">SUVT</text>
<text x="67.4" y="199">2</text>
<text x="67.4" y="201.6">3</text>
<text x="78.8" y="200.2">12V</text>
<text x="78.8" y="202.8">Y</text>
<text x="100.4" y="199">2</text>
<text x="100.4" y="201.6">3</text>
<text x="111.8" y="200.2">12V</text>
<text x="111.8" y="202.8">Y</text>
<text x="16.4" y="206.7">SIL-100-03</text>
<text x="59.5" y="206.7">SIL-100-03</text>
<text x="92.6" y="206.7">SIL-100-03</text>
<text x="67.4" y="214.3">1</text>
<text x="78.8" y="215.5">GND</text>
<text x="100.4" y="214.3">1</text>
<text x="111.8" y="215.5">GND</text>
<text x="24.2" y="216.8">1</text>
<text x="24.2" y="219.4">2</text>
<text x="24.2" y="221.9">3</text>
<text x="35.6" y="218">GND</text>
<text x="35.6" y="220.6">SCL</text>
<text x="67.4" y="216.8">2</text>
<text x="67.4" y="219.4">3</text>
<text x="78.8" y="218">12V</text>
<text x="78.8" y="220.6">Y</text>
<text x="100.4" y="216.8">2</text>
<text x="100.4" y="219.4">3</text>
<text x="111.8" y="218">12V</text>
<text x="111.8" y="220.6">Y</text>
<text x="24.2" y="224.4">4</text>
<text x="35.6" y="225.6">5V</text>
<text x="35.6" y="223.1">SDA</text>
<text x="59.5" y="224.5">SIL-100-03</text>
<text x="92.6" y="224.5">SIL-100-03</text>
<text x="16.4" y="229.6">SIL-100-04</text>
<text x="67.4" y="232.1">1</text>
<text x="78.8" y="233.3">GND</text>
<text x="100.4" y="232.1">1</text>
<text x="111.8" y="233.3">GND</text>
<text x="24.2" y="239.7">1</text>
<text x="67.4" y="234.6">2</text>
<text x="67.4" y="237.1">3</text>
<text x="78.8" y="235.8">12V</text>
<text x="78.8" y="238.3">Y</text>
<text x="100.4" y="234.6">2</text>
<text x="100.4" y="237.1">3</text>
<text x="111.8" y="235.8">12V</text>
<text x="111.8" y="238.3">Y</text>
<text x="24.2" y="242.2">2</text>
<text x="24.2" y="244.8">3</text>
<text x="35.6" y="246">5V</text>
<text x="35.6" y="240.9">IRS</text>
<text x="35.6" y="243.4">GND</text>
<text x="59.5" y="242.3">SIL-100-03</text>
<text x="92.6" y="242.3">SIL-100-03</text>
<text x="16.4" y="249.9">SIL-100-03</text>
<text x="67.4" y="254.9">1</text>
<text x="67.4" y="257.5">2</text>
<text x="78.8" y="256.1">GND</text>
<text x="24.2" y="262.5">1</text>
<text x="35.6" y="263.7">SERVO</text>
<text x="67.4" y="260">3</text>
<text x="78.8" y="258.7">12V</text>
<text x="78.8" y="261.2">Y</text>
<text x="24.2" y="265.1">2</text>
<text x="24.2" y="267.6">3</text>
<text x="35.6" y="266.3">5V</text>
<text x="35.6" y="268.8">GND</text>
<text x="59.5" y="265.1">SIL-100-03</text>
<text x="16.4" y="272.8">SIL-100-03</text>
</g>
</svg>
